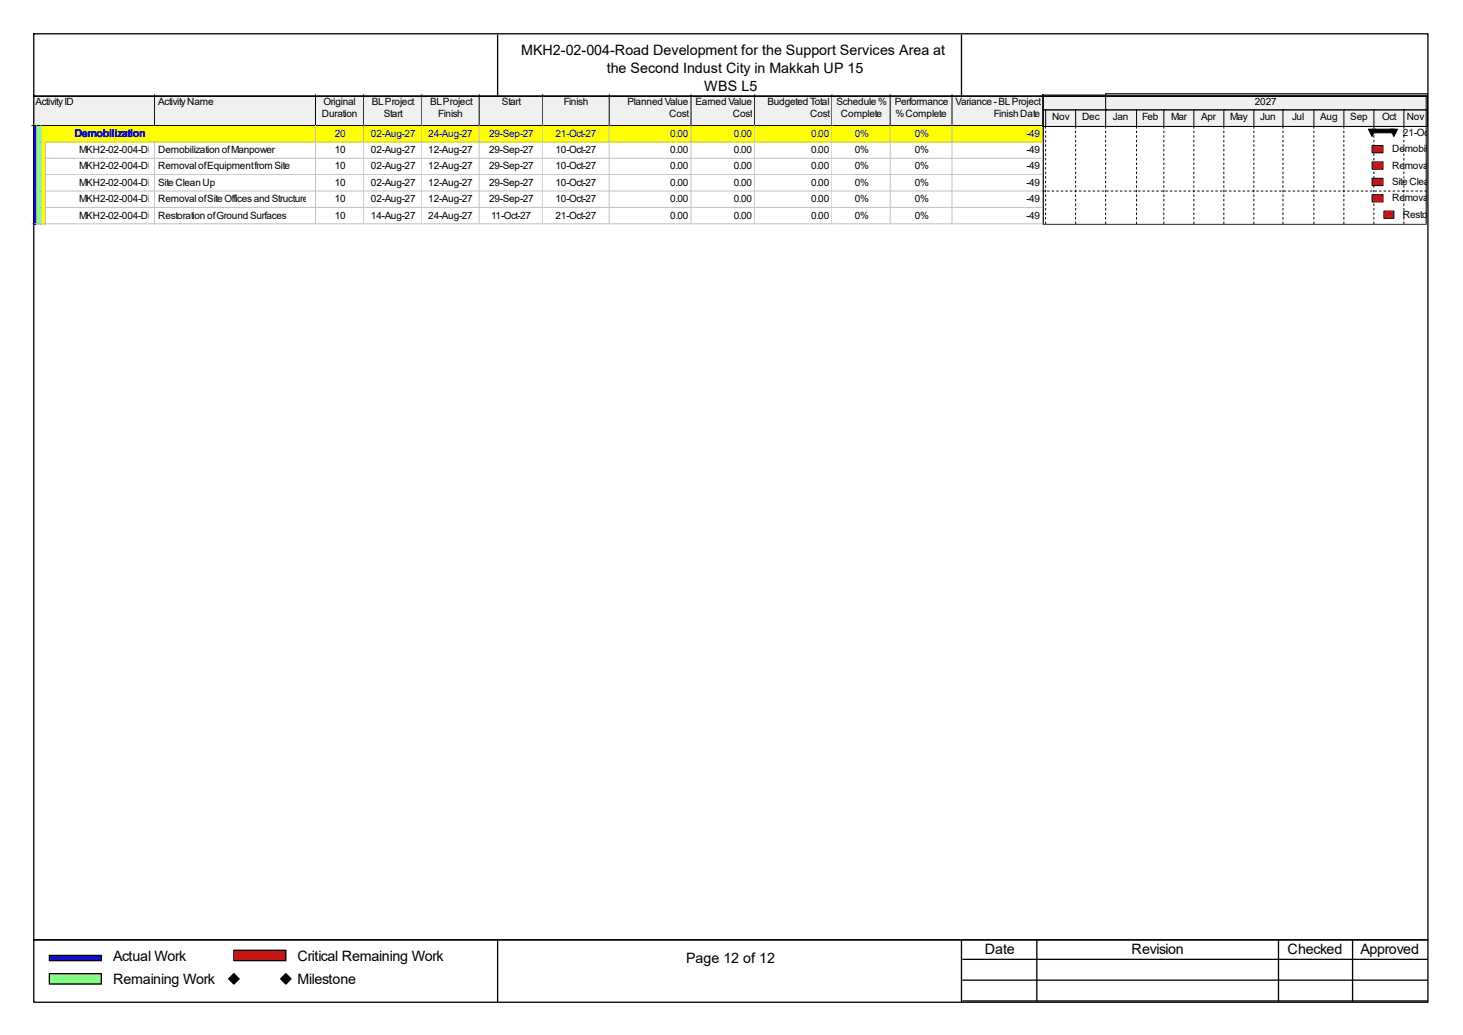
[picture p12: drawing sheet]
<svg xmlns="http://www.w3.org/2000/svg" width="297mm" height="210mm" viewBox="0 0 297 210" stroke-linecap="round" stroke-linejoin="round" font-family="sans-serif">
<path d="M6.6 19.2h25v6.5h-25z" fill="#f0f0f0"/>
<path d="M31.4 19.2v6.3h-24.9" fill="none" stroke="#000" stroke-width=".2"/>
<path d="M31.6 19.2h32.6v6.5h-32.6z" fill="#f0f0f0"/>
<path d="M64.1 19.2v6.3h-32.7" fill="none" stroke="#000" stroke-width=".2"/>
<path d="M64.2 19.2h9.8v6.5h-9.8z" fill="#f0f0f0"/>
<path d="M73.8 19.2v6.3h-9.7" fill="none" stroke="#000" stroke-width=".2"/>
<path d="M74 19.2h11.9v6.5h-11.9z" fill="#f0f0f0"/>
<path d="M85.7 19.2v6.3h-11.9" fill="none" stroke="#000" stroke-width=".2"/>
<path d="M85.9 19.2h11.6v6.5h-11.6z" fill="#f0f0f0"/>
<path d="M97.3 19.2v6.3h-11.6" fill="none" stroke="#000" stroke-width=".2"/>
<path d="M97.5 19.2h12.9v6.5h-12.9z" fill="#f0f0f0"/>
<path d="M110.2 19.2v6.3h-12.9" fill="none" stroke="#000" stroke-width=".2"/>
<path d="M110.4 19.2h13.5v6.5h-13.5z" fill="#f0f0f0"/>
<path d="M123.7 19.2v6.3h-13.5" fill="none" stroke="#000" stroke-width=".2"/>
<path d="M123.9 19.2h16.6v6.5h-16.6z" fill="#f0f0f0"/>
<path d="M140.3 19.2v6.3h-16.6" fill="none" stroke="#000" stroke-width=".2"/>
<path d="M140.5 19.2h12.9v6.5h-12.9z" fill="#f0f0f0"/>
<path d="M153.2 19.2v6.3h-12.9" fill="none" stroke="#000" stroke-width=".2"/>
<path d="M153.4 19.2h15.7v6.5h-15.7z" fill="#f0f0f0"/>
<path d="M168.9 19.2v6.3h-15.7" fill="none" stroke="#000" stroke-width=".2"/>
<path d="M169.1 19.2h11.8v6.5h-11.8z" fill="#f0f0f0"/>
<path d="M180.7 19.2v6.3h-11.8" fill="none" stroke="#000" stroke-width=".2"/>
<path d="M180.9 19.2h12.6v6.5h-12.6z" fill="#f0f0f0"/>
<path d="M193.3 19.2v6.3h-12.6" fill="none" stroke="#000" stroke-width=".2"/>
<path d="M193.5 19.2h18.4v6.5h-18.4z" fill="#f0f0f0"/>
<path d="M211.7 19.2v6.3h-18.4" fill="none" stroke="#000" stroke-width=".2"/>
<path d="M6.6 25.7h1v3.3h-1z" fill="#00f"/>
<path d="M7.4 25.5v3.5" fill="none" stroke="#c0c0c0" stroke-width=".2"/>
<path d="M7.6 25.7h.9v3.3h-.9z" fill="#80ff80"/>
<path d="M8.3 25.5v3.5" fill="none" stroke="#c0c0c0" stroke-width=".2"/>
<path d="M8.5 25.7h23.1v3.3h-23.1z" fill="#ff0"/>
<path d="M9.2 28.8h22.4" fill="none" stroke="#c0c0c0" stroke-width=".2"/>
<path d="M31.6 25.7h32.6v3.3h-32.6z" fill="#ff0"/>
<path d="M64.1 25.5v3.3h-32.5" fill="none" stroke="#c0c0c0" stroke-width=".2"/>
<path d="M64.2 25.7h9.8v3.3h-9.8z" fill="#ff0"/>
<path d="M73.8 25.5v3.3h-9.6" fill="none" stroke="#c0c0c0" stroke-width=".2"/>
<path d="M74 25.7h11.9v3.3h-11.9z" fill="#ff0"/>
<path d="M85.7 25.5v3.3h-11.7" fill="none" stroke="#c0c0c0" stroke-width=".2"/>
<path d="M85.9 25.7h11.6v3.3h-11.6z" fill="#ff0"/>
<path d="M97.3 25.5v3.3h-11.5" fill="none" stroke="#c0c0c0" stroke-width=".2"/>
<path d="M97.5 25.7h12.9v3.3h-12.9z" fill="#ff0"/>
<path d="M110.2 25.5v3.3h-12.7" fill="none" stroke="#c0c0c0" stroke-width=".2"/>
<path d="M110.4 25.7h13.5v3.3h-13.5z" fill="#ff0"/>
<path d="M123.7 25.5v3.3h-13.3" fill="none" stroke="#c0c0c0" stroke-width=".2"/>
<path d="M123.9 25.7h16.6v3.3h-16.6z" fill="#ff0"/>
<path d="M140.3 25.5v3.3h-16.4" fill="none" stroke="#c0c0c0" stroke-width=".2"/>
<path d="M140.5 25.7h12.9v3.3h-12.9z" fill="#ff0"/>
<path d="M153.2 25.5v3.3h-12.7" fill="none" stroke="#c0c0c0" stroke-width=".2"/>
<path d="M153.4 25.7h15.7v3.3h-15.7z" fill="#ff0"/>
<path d="M168.9 25.5v3.3h-15.5" fill="none" stroke="#c0c0c0" stroke-width=".2"/>
<path d="M169.1 25.7h11.8v3.3h-11.8z" fill="#ff0"/>
<path d="M180.7 25.5v3.3h-11.6" fill="none" stroke="#c0c0c0" stroke-width=".2"/>
<path d="M180.9 25.7h12.6v3.3h-12.6z" fill="#ff0"/>
<path d="M193.3 25.5v3.3h-12.4" fill="none" stroke="#c0c0c0" stroke-width=".2"/>
<path d="M193.5 25.7h18.4v3.3h-18.4z" fill="#ff0"/>
<path d="M211.7 25.5v3.3h-18.2" fill="none" stroke="#c0c0c0" stroke-width=".2"/>
<path d="M6.6 29h1v3.3h-1z" fill="#00f"/>
<path d="M7.4 28.8v3.5" fill="none" stroke="#c0c0c0" stroke-width=".2"/>
<path d="M7.6 29h.9v3.3h-.9z" fill="#80ff80"/>
<path d="M8.3 28.8v3.5" fill="none" stroke="#c0c0c0" stroke-width=".2"/>
<path d="M8.5 29h.9v3.3h-.9z" fill="#ff0"/>
<path d="M9.2 28.8v3.5" fill="none" stroke="#c0c0c0" stroke-width=".2"/>
<path d="M9.4 29h22.2v3.3h-22.2z" fill="#fff"/>
<path d="M9.2 32.1h22.4M31.4 28.8v3.5" fill="none" stroke="#c0c0c0" stroke-width=".2"/>
<path d="M31.6 29h32.6v3.3h-32.6z" fill="#fff"/>
<path d="M64.1 28.8v3.3h-32.5" fill="none" stroke="#c0c0c0" stroke-width=".2"/>
<path d="M64.2 29h9.8v3.3h-9.8z" fill="#fff"/>
<path d="M73.8 28.8v3.3h-9.6" fill="none" stroke="#c0c0c0" stroke-width=".2"/>
<path d="M74 29h11.9v3.3h-11.9z" fill="#fff"/>
<path d="M85.7 28.8v3.3h-11.7" fill="none" stroke="#c0c0c0" stroke-width=".2"/>
<path d="M85.9 29h11.6v3.3h-11.6z" fill="#fff"/>
<path d="M97.3 28.8v3.3h-11.5" fill="none" stroke="#c0c0c0" stroke-width=".2"/>
<path d="M97.5 29h12.9v3.3h-12.9z" fill="#fff"/>
<path d="M110.2 28.8v3.3h-12.7" fill="none" stroke="#c0c0c0" stroke-width=".2"/>
<path d="M110.4 29h13.5v3.3h-13.5z" fill="#fff"/>
<path d="M123.7 28.8v3.3h-13.3" fill="none" stroke="#c0c0c0" stroke-width=".2"/>
<path d="M123.9 29h16.6v3.3h-16.6z" fill="#fff"/>
<path d="M140.3 28.8v3.3h-16.4" fill="none" stroke="#c0c0c0" stroke-width=".2"/>
<path d="M140.5 29h12.9v3.3h-12.9z" fill="#fff"/>
<path d="M153.2 28.8v3.3h-12.7" fill="none" stroke="#c0c0c0" stroke-width=".2"/>
<path d="M153.4 29h15.7v3.3h-15.7z" fill="#fff"/>
<path d="M168.9 28.8v3.3h-15.5" fill="none" stroke="#c0c0c0" stroke-width=".2"/>
<path d="M169.1 29h11.8v3.3h-11.8z" fill="#fff"/>
<path d="M180.7 28.8v3.3h-11.6" fill="none" stroke="#c0c0c0" stroke-width=".2"/>
<path d="M180.9 29h12.6v3.3h-12.6z" fill="#fff"/>
<path d="M193.3 28.8v3.3h-12.4" fill="none" stroke="#c0c0c0" stroke-width=".2"/>
<path d="M193.5 29h18.4v3.3h-18.4z" fill="#fff"/>
<path d="M211.7 28.8v3.3h-18.2" fill="none" stroke="#c0c0c0" stroke-width=".2"/>
<path d="M6.6 32.3h1v3.3h-1z" fill="#00f"/>
<path d="M7.4 32.1v3.5" fill="none" stroke="#c0c0c0" stroke-width=".2"/>
<path d="M7.6 32.3h.9v3.3h-.9z" fill="#80ff80"/>
<path d="M8.3 32.1v3.5" fill="none" stroke="#c0c0c0" stroke-width=".2"/>
<path d="M8.5 32.3h.9v3.3h-.9z" fill="#ff0"/>
<path d="M9.2 32.1v3.5" fill="none" stroke="#c0c0c0" stroke-width=".2"/>
<path d="M9.4 32.3h22.2v3.3h-22.2z" fill="#fff"/>
<path d="M9.2 35.4h22.4M31.4 32.1v3.5" fill="none" stroke="#c0c0c0" stroke-width=".2"/>
<path d="M31.6 32.3h32.6v3.3h-32.6z" fill="#fff"/>
<path d="M64.1 32.1v3.3h-32.5" fill="none" stroke="#c0c0c0" stroke-width=".2"/>
<path d="M64.2 32.3h9.8v3.3h-9.8z" fill="#fff"/>
<path d="M73.8 32.1v3.3h-9.6" fill="none" stroke="#c0c0c0" stroke-width=".2"/>
<path d="M74 32.3h11.9v3.3h-11.9z" fill="#fff"/>
<path d="M85.7 32.1v3.3h-11.7" fill="none" stroke="#c0c0c0" stroke-width=".2"/>
<path d="M85.9 32.3h11.6v3.3h-11.6z" fill="#fff"/>
<path d="M97.3 32.1v3.3h-11.5" fill="none" stroke="#c0c0c0" stroke-width=".2"/>
<path d="M97.5 32.3h12.9v3.3h-12.9z" fill="#fff"/>
<path d="M110.2 32.1v3.3h-12.7" fill="none" stroke="#c0c0c0" stroke-width=".2"/>
<path d="M110.4 32.3h13.5v3.3h-13.5z" fill="#fff"/>
<path d="M123.7 32.1v3.3h-13.3" fill="none" stroke="#c0c0c0" stroke-width=".2"/>
<path d="M123.9 32.3h16.6v3.3h-16.6z" fill="#fff"/>
<path d="M140.3 32.1v3.3h-16.4" fill="none" stroke="#c0c0c0" stroke-width=".2"/>
<path d="M140.5 32.3h12.9v3.3h-12.9z" fill="#fff"/>
<path d="M153.2 32.1v3.3h-12.7" fill="none" stroke="#c0c0c0" stroke-width=".2"/>
<path d="M153.4 32.3h15.7v3.3h-15.7z" fill="#fff"/>
<path d="M168.9 32.1v3.3h-15.5" fill="none" stroke="#c0c0c0" stroke-width=".2"/>
<path d="M169.1 32.3h11.8v3.3h-11.8z" fill="#fff"/>
<path d="M180.7 32.1v3.3h-11.6" fill="none" stroke="#c0c0c0" stroke-width=".2"/>
<path d="M180.9 32.3h12.6v3.3h-12.6z" fill="#fff"/>
<path d="M193.3 32.1v3.3h-12.4" fill="none" stroke="#c0c0c0" stroke-width=".2"/>
<path d="M193.5 32.3h18.4v3.3h-18.4z" fill="#fff"/>
<path d="M211.7 32.1v3.3h-18.2" fill="none" stroke="#c0c0c0" stroke-width=".2"/>
<path d="M6.6 35.6h1v3.3h-1z" fill="#00f"/>
<path d="M7.4 35.4v3.5" fill="none" stroke="#c0c0c0" stroke-width=".2"/>
<path d="M7.6 35.6h.9v3.3h-.9z" fill="#80ff80"/>
<path d="M8.3 35.4v3.5" fill="none" stroke="#c0c0c0" stroke-width=".2"/>
<path d="M8.5 35.6h.9v3.3h-.9z" fill="#ff0"/>
<path d="M9.2 35.4v3.5" fill="none" stroke="#c0c0c0" stroke-width=".2"/>
<path d="M9.4 35.6h22.2v3.3h-22.2z" fill="#fff"/>
<path d="M9.2 38.8h22.4M31.4 35.4v3.5" fill="none" stroke="#c0c0c0" stroke-width=".2"/>
<path d="M31.6 35.6h32.6v3.3h-32.6z" fill="#fff"/>
<path d="M64.1 35.4v3.4h-32.5" fill="none" stroke="#c0c0c0" stroke-width=".2"/>
<path d="M64.2 35.6h9.8v3.3h-9.8z" fill="#fff"/>
<path d="M73.8 35.4v3.4h-9.6" fill="none" stroke="#c0c0c0" stroke-width=".2"/>
<path d="M74 35.6h11.9v3.3h-11.9z" fill="#fff"/>
<path d="M85.7 35.4v3.4h-11.7" fill="none" stroke="#c0c0c0" stroke-width=".2"/>
<path d="M85.9 35.6h11.6v3.3h-11.6z" fill="#fff"/>
<path d="M97.3 35.4v3.4h-11.5" fill="none" stroke="#c0c0c0" stroke-width=".2"/>
<path d="M97.5 35.6h12.9v3.3h-12.9z" fill="#fff"/>
<path d="M110.2 35.4v3.4h-12.7" fill="none" stroke="#c0c0c0" stroke-width=".2"/>
<path d="M110.4 35.6h13.5v3.3h-13.5z" fill="#fff"/>
<path d="M123.7 35.4v3.4h-13.3" fill="none" stroke="#c0c0c0" stroke-width=".2"/>
<path d="M123.9 35.6h16.6v3.3h-16.6z" fill="#fff"/>
<path d="M140.3 35.4v3.4h-16.4" fill="none" stroke="#c0c0c0" stroke-width=".2"/>
<path d="M140.5 35.6h12.9v3.3h-12.9z" fill="#fff"/>
<path d="M153.2 35.4v3.4h-12.7" fill="none" stroke="#c0c0c0" stroke-width=".2"/>
<path d="M153.4 35.6h15.7v3.3h-15.7z" fill="#fff"/>
<path d="M168.9 35.4v3.4h-15.5" fill="none" stroke="#c0c0c0" stroke-width=".2"/>
<path d="M169.1 35.6h11.8v3.3h-11.8z" fill="#fff"/>
<path d="M180.7 35.4v3.4h-11.6" fill="none" stroke="#c0c0c0" stroke-width=".2"/>
<path d="M180.9 35.6h12.6v3.3h-12.6z" fill="#fff"/>
<path d="M193.3 35.4v3.4h-12.4" fill="none" stroke="#c0c0c0" stroke-width=".2"/>
<path d="M193.5 35.6h18.4v3.3h-18.4z" fill="#fff"/>
<path d="M211.7 35.4v3.4h-18.2" fill="none" stroke="#c0c0c0" stroke-width=".2"/>
<path d="M6.6 38.9h1v3.4h-1z" fill="#00f"/>
<path d="M7.4 38.8v3.5" fill="none" stroke="#c0c0c0" stroke-width=".2"/>
<path d="M7.6 38.9h.9v3.4h-.9z" fill="#80ff80"/>
<path d="M8.3 38.8v3.5" fill="none" stroke="#c0c0c0" stroke-width=".2"/>
<path d="M8.5 38.9h.9v3.4h-.9z" fill="#ff0"/>
<path d="M9.2 38.8v3.5" fill="none" stroke="#c0c0c0" stroke-width=".2"/>
<path d="M9.4 38.9h22.2v3.4h-22.2z" fill="#fff"/>
<path d="M31.4 38.8v3.5M9.2 42.1h22.4" fill="none" stroke="#c0c0c0" stroke-width=".2"/>
<path d="M31.6 38.9h32.6v3.4h-32.6z" fill="#fff"/>
<path d="M64.1 38.8v3.3h-32.5" fill="none" stroke="#c0c0c0" stroke-width=".2"/>
<path d="M64.2 38.9h9.8v3.4h-9.8z" fill="#fff"/>
<path d="M73.8 38.8v3.3h-9.6" fill="none" stroke="#c0c0c0" stroke-width=".2"/>
<path d="M74 38.9h11.9v3.4h-11.9z" fill="#fff"/>
<path d="M85.7 38.8v3.3h-11.7" fill="none" stroke="#c0c0c0" stroke-width=".2"/>
<path d="M85.9 38.9h11.6v3.4h-11.6z" fill="#fff"/>
<path d="M97.3 38.8v3.3h-11.5" fill="none" stroke="#c0c0c0" stroke-width=".2"/>
<path d="M97.5 38.9h12.9v3.4h-12.9z" fill="#fff"/>
<path d="M110.2 38.8v3.3h-12.7" fill="none" stroke="#c0c0c0" stroke-width=".2"/>
<path d="M110.4 38.9h13.5v3.4h-13.5z" fill="#fff"/>
<path d="M123.7 38.8v3.3h-13.3" fill="none" stroke="#c0c0c0" stroke-width=".2"/>
<path d="M123.9 38.9h16.6v3.4h-16.6z" fill="#fff"/>
<path d="M140.3 38.8v3.3h-16.4" fill="none" stroke="#c0c0c0" stroke-width=".2"/>
<path d="M140.5 38.9h12.9v3.4h-12.9z" fill="#fff"/>
<path d="M153.2 38.8v3.3h-12.7" fill="none" stroke="#c0c0c0" stroke-width=".2"/>
<path d="M153.4 38.9h15.7v3.4h-15.7z" fill="#fff"/>
<path d="M168.9 38.8v3.3h-15.5" fill="none" stroke="#c0c0c0" stroke-width=".2"/>
<path d="M169.1 38.9h11.8v3.4h-11.8z" fill="#fff"/>
<path d="M180.7 38.8v3.3h-11.6" fill="none" stroke="#c0c0c0" stroke-width=".2"/>
<path d="M180.9 38.9h12.6v3.4h-12.6z" fill="#fff"/>
<path d="M193.3 38.8v3.3h-12.4" fill="none" stroke="#c0c0c0" stroke-width=".2"/>
<path d="M193.5 38.9h18.4v3.4h-18.4z" fill="#fff"/>
<path d="M211.7 38.8v3.3h-18.2" fill="none" stroke="#c0c0c0" stroke-width=".2"/>
<path d="M6.6 42.3h1v3.3h-1z" fill="#00f"/>
<path d="M6.5 45.4h1.1M7.4 42.1v3.5" fill="none" stroke="#c0c0c0" stroke-width=".2"/>
<path d="M7.6 42.3h.9v3.3h-.9z" fill="#80ff80"/>
<path d="M7.4 45.4h1.1M8.3 42.1v3.5" fill="none" stroke="#c0c0c0" stroke-width=".2"/>
<path d="M8.5 42.3h.9v3.3h-.9z" fill="#ff0"/>
<path d="M8.3 45.4h1.1M9.2 42.1v3.5" fill="none" stroke="#c0c0c0" stroke-width=".2"/>
<path d="M9.4 42.3h22.2v3.3h-22.2z" fill="#fff"/>
<path d="M9.2 45.4h22.4M31.4 42.1v3.5" fill="none" stroke="#c0c0c0" stroke-width=".2"/>
<path d="M31.6 42.3h32.6v3.3h-32.6z" fill="#fff"/>
<path d="M64.1 42.1v3.3h-32.5" fill="none" stroke="#c0c0c0" stroke-width=".2"/>
<path d="M64.2 42.3h9.8v3.3h-9.8z" fill="#fff"/>
<path d="M73.8 42.1v3.3h-9.6" fill="none" stroke="#c0c0c0" stroke-width=".2"/>
<path d="M74 42.3h11.9v3.3h-11.9z" fill="#fff"/>
<path d="M85.7 42.1v3.3h-11.7" fill="none" stroke="#c0c0c0" stroke-width=".2"/>
<path d="M85.9 42.3h11.6v3.3h-11.6z" fill="#fff"/>
<path d="M97.3 42.1v3.3h-11.5" fill="none" stroke="#c0c0c0" stroke-width=".2"/>
<path d="M97.5 42.3h12.9v3.3h-12.9z" fill="#fff"/>
<path d="M110.2 42.1v3.3h-12.7" fill="none" stroke="#c0c0c0" stroke-width=".2"/>
<path d="M110.4 42.3h13.5v3.3h-13.5z" fill="#fff"/>
<path d="M123.7 42.1v3.3h-13.3" fill="none" stroke="#c0c0c0" stroke-width=".2"/>
<path d="M123.9 42.3h16.6v3.3h-16.6z" fill="#fff"/>
<path d="M140.3 42.1v3.3h-16.4" fill="none" stroke="#c0c0c0" stroke-width=".2"/>
<path d="M140.5 42.3h12.9v3.3h-12.9z" fill="#fff"/>
<path d="M153.2 42.1v3.3h-12.7" fill="none" stroke="#c0c0c0" stroke-width=".2"/>
<path d="M153.4 42.3h15.7v3.3h-15.7z" fill="#fff"/>
<path d="M168.9 42.1v3.3h-15.5" fill="none" stroke="#c0c0c0" stroke-width=".2"/>
<path d="M169.1 42.3h11.8v3.3h-11.8z" fill="#fff"/>
<path d="M180.7 42.1v3.3h-11.6" fill="none" stroke="#c0c0c0" stroke-width=".2"/>
<path d="M180.9 42.3h12.6v3.3h-12.6z" fill="#fff"/>
<path d="M193.3 42.1v3.3h-12.4" fill="none" stroke="#c0c0c0" stroke-width=".2"/>
<path d="M193.5 42.3h18.4v3.3h-18.4z" fill="#fff"/>
<path d="M211.7 42.1v3.3h-18.2" fill="none" stroke="#c0c0c0" stroke-width=".2"/>
<path d="M211.7 19.2h77.9v26.4h-77.9z" fill="#fff"/>
<path d="M211.7 19.2h77.7v6.5h-77.7z" fill-rule="evenodd" fill="#f0f0f0" stroke="#000" stroke-width=".2"/>
<g fill="none" stroke="#000" stroke-width=".2">
<path d="M212.3 25.7v.3M212.3 26.6v.4M212.3 27.5v.4M212.3 28.4v.4M212.3 29.4v.3M212.3 30.3v.3M212.3 31.2v.4M212.3 32.1v.4M212.3 33v.4M212.3 34v.3M212.3 34.9v.4M212.3 35.8v.4"/>
<path d="M212.3 36.7v.4M212.3 37.7v.3M212.3 38.6v.3M212.3 39.5v.4M218.4 25.7v.3M218.4 26.6v.4M218.4 27.5v.4M218.4 28.4v.4M218.4 29.4v.3M218.4 30.3v.3M218.4 31.2v.4M218.4 32.1v.4"/>
<path d="M218.4 33v.4M218.4 34v.3M218.4 34.9v.4M218.4 35.8v.4M218.4 36.7v.4M218.4 37.7v.3M218.4 38.6v.3M218.4 39.5v.4M224.5 25.7v.3M224.5 26.6v.4M224.5 27.5v.4M224.5 28.4v.4"/>
<path d="M224.5 29.4v.3M224.5 30.3v.3M224.5 31.2v.4M224.5 32.1v.4M224.5 33v.4M224.5 34v.3M224.5 34.9v.4M224.5 35.8v.4M224.5 36.7v.4M224.5 37.7v.3M224.5 38.6v.3M224.5 39.5v.4"/>
<path d="M230.7 25.7v.3M230.7 26.6v.4M230.7 27.5v.4M230.7 28.4v.4M230.7 29.4v.3M230.7 30.3v.3M230.7 31.2v.4M230.7 32.1v.4M230.7 33v.4M230.7 34v.3M230.7 34.9v.4M230.7 35.8v.4"/>
<path d="M230.7 36.7v.4M230.7 37.7v.3M230.7 38.6v.3M230.7 39.5v.4M236.3 25.7v.3M236.3 26.6v.4M236.3 27.5v.4M236.3 28.4v.4M236.3 29.4v.3M236.3 30.3v.3M236.3 31.2v.4M236.3 32.1v.4"/>
<path d="M236.3 33v.4M236.3 34v.3M236.3 34.9v.4M236.3 35.8v.4M236.3 36.7v.4M236.3 37.7v.3M236.3 38.6v.3M236.3 39.5v.4M242.4 25.7v.3M242.4 26.6v.4M242.4 27.5v.4M242.4 28.4v.4"/>
<path d="M242.4 29.4v.3M242.4 30.3v.3M242.4 31.2v.4M242.4 32.1v.4M242.4 33v.4M242.4 34v.3M242.4 34.9v.4M242.4 35.8v.4M242.4 36.7v.4M242.4 37.7v.3M242.4 38.6v.3M242.4 39.5v.4"/>
<path d="M248.5 25.7v.3M248.5 26.6v.4M248.5 27.5v.4M248.5 28.4v.4M248.5 29.4v.3M248.5 30.3v.3M248.5 31.2v.4M248.5 32.1v.4M248.5 33v.4M248.5 34v.3M248.5 34.9v.4M248.5 35.8v.4"/>
<path d="M248.5 36.7v.4M248.5 37.7v.3M248.5 38.6v.3M248.5 39.5v.4M254.6 25.7v.3M254.6 26.6v.4M254.6 27.5v.4M254.6 28.4v.4M254.6 29.4v.3M254.6 30.3v.3M254.6 31.2v.4M254.6 32.1v.4"/>
<path d="M254.6 33v.4M254.6 34v.3M254.6 34.9v.4M254.6 35.8v.4M254.6 36.7v.4M254.6 37.7v.3M254.6 38.6v.3M254.6 39.5v.4M260.5 25.7v.3M260.5 26.6v.4M260.5 27.5v.4M260.5 28.4v.4"/>
<path d="M260.5 29.4v.3M260.5 30.3v.3M260.5 31.2v.4M260.5 32.1v.4M260.5 33v.4M260.5 34v.3M260.5 34.9v.4M260.5 35.8v.4M260.5 36.7v.4M260.5 37.7v.3M260.5 38.6v.3M260.5 39.5v.4"/>
<path d="M266.7 25.7v.3M266.7 26.6v.4M266.7 27.5v.4M266.7 28.4v.4M266.7 29.4v.3M266.7 30.3v.3M266.7 31.2v.4M266.7 32.1v.4M266.7 33v.4M266.7 34v.3M266.7 34.9v.4M266.7 35.8v.4"/>
<path d="M266.7 36.7v.4M266.7 37.7v.3M266.7 38.6v.3M266.7 39.5v.4M272.8 25.7v.3M272.8 26.6v.4M272.8 27.5v.4M272.8 28.4v.4M272.8 29.4v.3M272.8 30.3v.3M272.8 31.2v.4M272.8 32.1v.4"/>
<path d="M272.8 33v.4M272.8 34v.3M272.8 34.9v.4M272.8 35.8v.4M272.8 36.7v.4M272.8 37.7v.3M272.8 38.6v.3M272.8 39.5v.4M278.9 25.7v.3M278.9 26.6v.4M278.9 27.5v.4M278.9 28.4v.4"/>
<path d="M278.9 29.4v.3M278.9 30.3v.3M278.9 31.2v.4M278.9 32.1v.4M278.9 33v.4M278.9 34v.3M278.9 34.9v.4M278.9 35.8v.4M278.9 36.7v.4M278.9 37.7v.3M278.9 38.6v.3M278.9 39.5v.4"/>
<path d="M285 25.7v.3M285 26.6v.4M285 27.5v.4M285 28.4v.4M285 29.4v.3M285 30.3v.3M285 31.2v.4M285 32.1v.4M285 33v.4M285 34v.3M285 34.9v.4M285 35.8v.4"/>
<path d="M285 36.7v.4M285 37.7v.3M285 38.6v.3M285 39.5v.4M212.3 40.4v.4M212.3 41.3v.4M212.3 42.3v.3M212.3 43.2v.4M212.3 44.1v.4M212.3 45v.4M218.4 40.4v.4M218.4 41.3v.4"/>
<path d="M218.4 42.3v.3M218.4 43.2v.4M218.4 44.1v.4M218.4 45v.4M224.5 40.4v.4M224.5 41.3v.4M224.5 42.3v.3M224.5 43.2v.4M224.5 44.1v.4M224.5 45v.4M230.7 40.4v.4M230.7 41.3v.4"/>
<path d="M230.7 42.3v.3M230.7 43.2v.4M230.7 44.1v.4M230.7 45v.4M236.3 40.4v.4M236.3 41.3v.4M236.3 42.3v.3M236.3 43.2v.4M236.3 44.1v.4M236.3 45v.4M242.4 40.4v.4M242.4 41.3v.4"/>
<path d="M242.4 42.3v.3M242.4 43.2v.4M242.4 44.1v.4M242.4 45v.4M248.5 40.4v.4M248.5 41.3v.4M248.5 42.3v.3M248.5 43.2v.4M248.5 44.1v.4M248.5 45v.4M254.6 40.4v.4M254.6 41.3v.4"/>
<path d="M254.6 42.3v.3M254.6 43.2v.4M254.6 44.1v.4M254.6 45v.4M260.5 40.4v.4M260.5 41.3v.4M260.5 42.3v.3M260.5 43.2v.4M260.5 44.1v.4M260.5 45v.4M266.7 40.4v.4M266.7 41.3v.4"/>
<path d="M266.7 42.3v.3M266.7 43.2v.4M266.7 44.1v.4M266.7 45v.4M272.8 40.4v.4M272.8 41.3v.4M272.8 42.3v.3M272.8 43.2v.4M272.8 44.1v.4M272.8 45v.4M278.9 40.4v.4M278.9 41.3v.4"/>
<path d="M278.9 42.3v.3M278.9 43.2v.4M278.9 44.1v.4M278.9 45v.4M285 40.4v.4M285 41.3v.4M285 42.3v.3M285 43.2v.4M285 44.1v.4M285 45v.4"/>
</g>
<g fill="#f0f0f0">
<path d="M211.7 19.2h77.9v6.3h-77.9z"/>
<path d="M211.7 22.1h.6v3.4h-.6z"/>
</g>
<path d="M211.7 22.2h.8v3.5h-.8z" fill="none" stroke="#000" stroke-width=".2"/>
<path d="M212.3 22.1h6.1v3.4h-6.1z" fill="#f0f0f0"/>
<path d="M212.3 22.2h6.3v3.5h-6.3z" fill="none" stroke="#000" stroke-width=".2"/>
<path d="M218.4 22.1h6.1v3.4h-6.1z" fill="#f0f0f0"/>
<path d="M218.4 22.2h6.2v3.5h-6.2z" fill="none" stroke="#000" stroke-width=".2"/>
<path d="M224.5 22.1h6.3v3.4h-6.3z" fill="#f0f0f0"/>
<path d="M224.5 22.2h6.4v3.5h-6.4z" fill="none" stroke="#000" stroke-width=".2"/>
<path d="M230.8 22.1h5.5v3.4h-5.5z" fill="#f0f0f0"/>
<path d="M230.7 22.2h5.8v3.5h-5.8z" fill="none" stroke="#000" stroke-width=".2"/>
<path d="M236.3 22.1h6.1v3.4h-6.1z" fill="#f0f0f0"/>
<path d="M236.3 22.2h6.3v3.5h-6.3z" fill="none" stroke="#000" stroke-width=".2"/>
<path d="M242.4 22.1h6.1v3.4h-6.1z" fill="#f0f0f0"/>
<path d="M242.4 22.2h6.2v3.5h-6.2z" fill="none" stroke="#000" stroke-width=".2"/>
<path d="M248.5 22.1h6.1v3.4h-6.1z" fill="#f0f0f0"/>
<path d="M248.5 22.2h6.2v3.5h-6.2z" fill="none" stroke="#000" stroke-width=".2"/>
<path d="M254.6 22.1h5.9v3.4h-5.9z" fill="#f0f0f0"/>
<path d="M254.6 22.2h6v3.5h-6z" fill="none" stroke="#000" stroke-width=".2"/>
<path d="M260.5 22.1h6.2v3.4h-6.2z" fill="#f0f0f0"/>
<path d="M260.5 22.2h6.4v3.5h-6.4z" fill="none" stroke="#000" stroke-width=".2"/>
<path d="M266.7 22.1h6.1v3.4h-6.1z" fill="#f0f0f0"/>
<path d="M266.7 22.2h6.3v3.5h-6.3z" fill="none" stroke="#000" stroke-width=".2"/>
<path d="M272.8 22.1h6.1v3.4h-6.1z" fill="#f0f0f0"/>
<path d="M272.8 22.2h6.3v3.5h-6.3z" fill="none" stroke="#000" stroke-width=".2"/>
<path d="M278.9 22.1h6.1v3.4h-6.1z" fill="#f0f0f0"/>
<path d="M278.9 22.2h6.3v3.5h-6.3z" fill="none" stroke="#000" stroke-width=".2"/>
<path d="M285 22.1h4.6v3.4h-4.6z" fill="#f0f0f0"/>
<path d="M285 22.2h4.8v3.5h-4.8z" fill="none" stroke="#000" stroke-width=".2"/>
<path d="M211.7 19.2h12.8v2.9h-12.8z" fill="#f0f0f0"/>
<path d="M211.7 19.2v3.1h12.9v-3.1" fill="none" stroke="#000" stroke-width=".2"/>
<path d="M224.5 19.2h65.1v2.9h-65.1z" fill="#f0f0f0"/>
<path d="M224.5 19h65.3v3.3h-65.3z" fill="none" stroke="#000" stroke-width=".2"/>
<g fill="#000" stroke="#000" stroke-width=".2">
<path d="M277.8 26.2h1.5l-.7 1.5zM282.2 26.2h1.5l-.7 1.5z"/>
<path d="M278.6 26.2h4.4v.8h-4.4z" fill-rule="evenodd"/>
</g>
<g fill="#f00" stroke="#000" stroke-width=".2">
<path d="M278.6 29.5h2.2v1.5h-2.2z" fill-rule="evenodd"/>
<path d="M278.6 32.9h2.2v1.4h-2.2z" fill-rule="evenodd"/>
<path d="M278.6 36.2h2.2v1.5h-2.2z" fill-rule="evenodd"/>
<path d="M278.6 39.5h2.2v1.5h-2.2z" fill-rule="evenodd"/>
</g>
<g fill="none" stroke="#000" stroke-width=".2">
<path d="M211.7 38.8h.4M212.7 38.8h.3M213.6 38.8h.3M214.5 38.8h.4M215.4 38.8h.4M216.3 38.8h.4M217.3 38.8h.3M218.2 38.8h.4M219.1 38.8h.4M220 38.8h.4M221 38.8h.3M221.9 38.8h.3"/>
<path d="M222.8 38.8h.4M223.7 38.8h.4M224.6 38.8h.4M225.6 38.8h.3M226.5 38.8h.4M227.4 38.8h.4M228.3 38.8h.4M229.3 38.8h.3M230.2 38.8h.4M231.1 38.8h.4M232 38.8h.4M233 38.8h.3"/>
<path d="M233.9 38.8h.3M234.8 38.8h.4M235.7 38.8h.4M236.6 38.8h.4M237.6 38.8h.3M238.5 38.8h.4M239.4 38.8h.4M240.3 38.8h.4M241.3 38.8h.3M242.2 38.8h.4M243.1 38.8h.4M244 38.8h.4"/>
<path d="M245 38.8h.3M245.9 38.8h.3M246.8 38.8h.4M247.7 38.8h.4M248.6 38.8h.4M249.6 38.8h.3M250.5 38.8h.4M251.4 38.8h.4M252.3 38.8h.4M253.3 38.8h.3M254.2 38.8h.4M255.1 38.8h.4"/>
<path d="M256 38.8h.4M257 38.8h.3M257.9 38.8h.3M258.8 38.8h.4M259.7 38.8h.4M260.6 38.8h.4M261.6 38.8h.3M262.5 38.8h.4M263.4 38.8h.4M264.3 38.8h.4M265.3 38.8h.3M266.2 38.8h.4"/>
<path d="M267.1 38.8h.4M268 38.8h.4M269 38.8h.3M269.9 38.8h.3M270.8 38.8h.4M271.7 38.8h.4M272.6 38.8h.4M273.6 38.8h.3M274.5 38.8h.4M275.4 38.8h.4M276.3 38.8h.4M277.3 38.8h.3"/>
<path d="M278.2 38.8h.4M279.1 38.8h.4M280 38.8h.4M281 38.8h.3M281.9 38.8h.3M282.8 38.8h.4M283.7 38.8h.4M284.6 38.8h.4M285.6 38.8h.3M286.5 38.8h.4M287.4 38.8h.4M288.3 38.8h.4"/>
<path d="M289.3 38.8h.3"/>
</g>
<path d="M281 42.8h2v1.5h-2z" fill-rule="evenodd" fill="#f00" stroke="#000" stroke-width=".2"/>
<g fill="#000">
<path d="M211.7 19.2h77.9v.2h-77.9zM211.7 45.4h77.9v.2h-77.9z" fill-rule="evenodd"/>
<path d="M211.7 19.4h.2v26h-.2zM289.4 19.4h.2v26h-.2z" fill-rule="evenodd"/>
</g>
<path d="M6.9 6.8v12.7h283v-12.6h-283M101 7.1v12.4M195.2 7.1v12.4" fill="none" stroke="#000" stroke-width=".26"/>
<path d="M10 193.9h10.6v1h-10.6z" fill-rule="evenodd" fill="#00f" stroke="#000" stroke-width=".26"/>
<path d="M10 197.6h10.6v2.1h-10.6z" fill-rule="evenodd" fill="#80ff80" stroke="#000" stroke-width=".26"/>
<path d="M47.5 192.8h10.5v2.1h-10.5z" fill-rule="evenodd" fill="#f00" stroke="#000" stroke-width=".26"/>
<g fill="#000" stroke="#000" stroke-width=".26">
<path d="M46.4 198.6l1.1-1 1 1-1 1.1z" fill-rule="evenodd"/>
<path d="M57 198.6l1-1 1.1 1-1.1 1.1z" fill-rule="evenodd"/>
</g>
<path d="M6.9 19.3v171.4h283v-171.2h-283M6.9 190.7v12.7h283v-12.7h-283M101 191v12.4M195.2 191v12.4M195.5 194.7h94.4M195.5 198.9h94.4M210.5 190.7v12.4M259.6 190.7v12.4M274.6 190.7v12.4M195.5 203.1h94.4" fill="none" stroke="#000" stroke-width=".26"/>
<g font-size="2.9">
<text x="105.8" y="11.1">MKH2-02-004-Road Development for the Support Services Area at</text>
<text x="123.2" y="14.8">the Second Indust City in Makkah UP 15</text>
<text x="143" y="18.5">WBS L5</text>
<text x="22.9" y="194.9">Actual Work</text>
<text x="60.4" y="194.9">Critical Remaining Work</text>
<text x="139.3" y="195.5">Page 12 of 12</text>
<text x="199.9" y="193.6">Date</text>
<text x="229.7" y="193.6">Revision</text>
<text x="261.4" y="193.6">Checked</text>
<text x="276.2" y="193.6">Approved</text>
<text x="22.9" y="199.7">Remaining Work</text>
<text x="60.4" y="199.7">Milestone</text>
</g>
<text font-size="2.2" fill="#00f" x="15.2" y="27.9">Demobilization</text>
<g font-size="2">
<text x="7.2" y="21.3">Activity ID</text>
<text x="32.1" y="21.3">Activity Name</text>
<text x="65.4" y="23.7">Duration</text>
<text x="65.7" y="21.3">Original</text>
<text x="75.5" y="21.3">BL Project</text>
<text x="77.9" y="23.7">Start</text>
<text x="87.3" y="21.3">BL Project</text>
<text x="89" y="23.7">Finish</text>
<text x="101.9" y="21.3">Start</text>
<text x="114.5" y="21.3">Finish</text>
<text x="127.4" y="21.3">Planned Value</text>
<text x="135.8" y="23.7">Cost</text>
<text x="141.2" y="21.3">Earned Value</text>
<text x="148.8" y="23.7">Cost</text>
<text x="155.8" y="21.3">Budgeted Total</text>
<text x="164.5" y="23.7">Cost</text>
<text x="169.8" y="21.3">Schedule %</text>
<text x="170.7" y="23.7">Complete</text>
<text x="181.7" y="21.3">Performance</text>
<text x="181.8" y="23.7">% Complete</text>
<text x="194" y="21.3">Variance - BL Project</text>
<text x="201.8" y="23.7">Finish Date</text>
<text x="254.7" y="21.3">2027</text>
<text x="213.6" y="24.4">Nov</text>
<text x="219.7" y="24.4">Dec</text>
<text x="225.9" y="24.4">Jan</text>
<text x="231.9" y="24.4">Feb</text>
<text x="237.7" y="24.4">Mar</text>
<text x="243.8" y="24.4">Apr</text>
<text x="249.8" y="24.4">May</text>
<text x="255.9" y="24.4">Jun</text>
<text x="262.3" y="24.4">Jul</text>
<text x="268" y="24.4">Aug</text>
<text x="274.1" y="24.4">Sep</text>
<text x="280.6" y="24.4">Oct</text>
<text x="284.8" y="27.6">21-Oct-27, Dem</text>
<text x="285.6" y="24.4">Nov</text>
<text x="16" y="31.1">MKH2-02-004-DEM-1000</text>
<text x="16" y="34.4">MKH2-02-004-DEM-1010</text>
<text x="32.1" y="31.1">Demobilization of Manpower</text>
<text x="32.1" y="34.4">Removal of Equipment from Site</text>
<text x="67.9" y="31.1">10</text>
<text x="67.9" y="34.4">10</text>
<text x="75.3" y="31.1">02-Aug-27</text>
<text x="75.3" y="34.4">02-Aug-27</text>
<text x="87" y="31.1">12-Aug-27</text>
<text x="87" y="34.4">12-Aug-27</text>
<text x="99.3" y="31.1">29-Sep-27</text>
<text x="99.3" y="34.4">29-Sep-27</text>
<text x="112.8" y="31.1">10-Oct-27</text>
<text x="112.8" y="34.4">10-Oct-27</text>
<text x="136.1" y="31.1">0.00</text>
<text x="136.1" y="34.4">0.00</text>
<text x="149" y="31.1">0.00</text>
<text x="149" y="34.4">0.00</text>
<text x="164.7" y="31.1">0.00</text>
<text x="164.7" y="34.4">0.00</text>
<text x="173.5" y="31.1">0%</text>
<text x="173.5" y="34.4">0%</text>
<text x="185.7" y="31.1">0%</text>
<text x="185.7" y="34.4">0%</text>
<text x="208.4" y="31.1">-49</text>
<text x="208.4" y="34.4">-49</text>
<text x="282.6" y="30.9">Demobilization of M</text>
<text x="282.6" y="34.2">Removal of Equipm</text>
<text x="16" y="37.7">MKH2-02-004-DEM-1020</text>
<text x="16" y="41">MKH2-02-004-DEM-1030</text>
<text x="32.1" y="37.7">Site Clean Up</text>
<text x="32.1" y="41">Removal of Site Offices and Structures</text>
<text x="67.9" y="37.7">10</text>
<text x="67.9" y="41">10</text>
<text x="75.3" y="37.7">02-Aug-27</text>
<text x="75.3" y="41">02-Aug-27</text>
<text x="87" y="37.7">12-Aug-27</text>
<text x="87" y="41">12-Aug-27</text>
<text x="99.3" y="37.7">29-Sep-27</text>
<text x="99.3" y="41">29-Sep-27</text>
<text x="112.8" y="37.7">10-Oct-27</text>
<text x="112.8" y="41">10-Oct-27</text>
<text x="136.1" y="37.7">0.00</text>
<text x="136.1" y="41">0.00</text>
<text x="149" y="37.7">0.00</text>
<text x="149" y="41">0.00</text>
<text x="164.7" y="37.7">0.00</text>
<text x="164.7" y="41">0.00</text>
<text x="173.5" y="37.7">0%</text>
<text x="173.5" y="41">0%</text>
<text x="185.7" y="37.7">0%</text>
<text x="185.7" y="41">0%</text>
<text x="208.4" y="37.7">-49</text>
<text x="208.4" y="41">-49</text>
<text x="282.6" y="37.5">Site Clean Up</text>
<text x="282.6" y="40.9">Removal of Site Off</text>
<text x="16" y="44.4">MKH2-02-004-DEM-1040</text>
<text x="32.1" y="44.4">Restoration of Ground Surfaces</text>
<text x="67.9" y="44.4">10</text>
<text x="75.3" y="44.4">14-Aug-27</text>
<text x="87" y="44.4">24-Aug-27</text>
<text x="99.7" y="44.4">11-Oct-27</text>
<text x="112.8" y="44.4">21-Oct-27</text>
<text x="136.1" y="44.4">0.00</text>
<text x="149" y="44.4">0.00</text>
<text x="164.7" y="44.4">0.00</text>
<text x="173.5" y="44.4">0%</text>
<text x="185.7" y="44.4">0%</text>
<text x="208.4" y="44.4">-49</text>
<text x="284.8" y="44.2">Restoration of G</text>
</g>
<g font-size="2" fill="#00f">
<text x="67.9" y="27.7">20</text>
<text x="75.3" y="27.7">02-Aug-27</text>
<text x="87" y="27.7">24-Aug-27</text>
<text x="99.3" y="27.7">29-Sep-27</text>
<text x="112.8" y="27.7">21-Oct-27</text>
<text x="136.1" y="27.7">0.00</text>
<text x="149" y="27.7">0.00</text>
<text x="164.7" y="27.7">0.00</text>
<text x="173.5" y="27.7">0%</text>
<text x="185.7" y="27.7">0%</text>
<text x="208.4" y="27.7">-49</text>
</g>
</svg>
